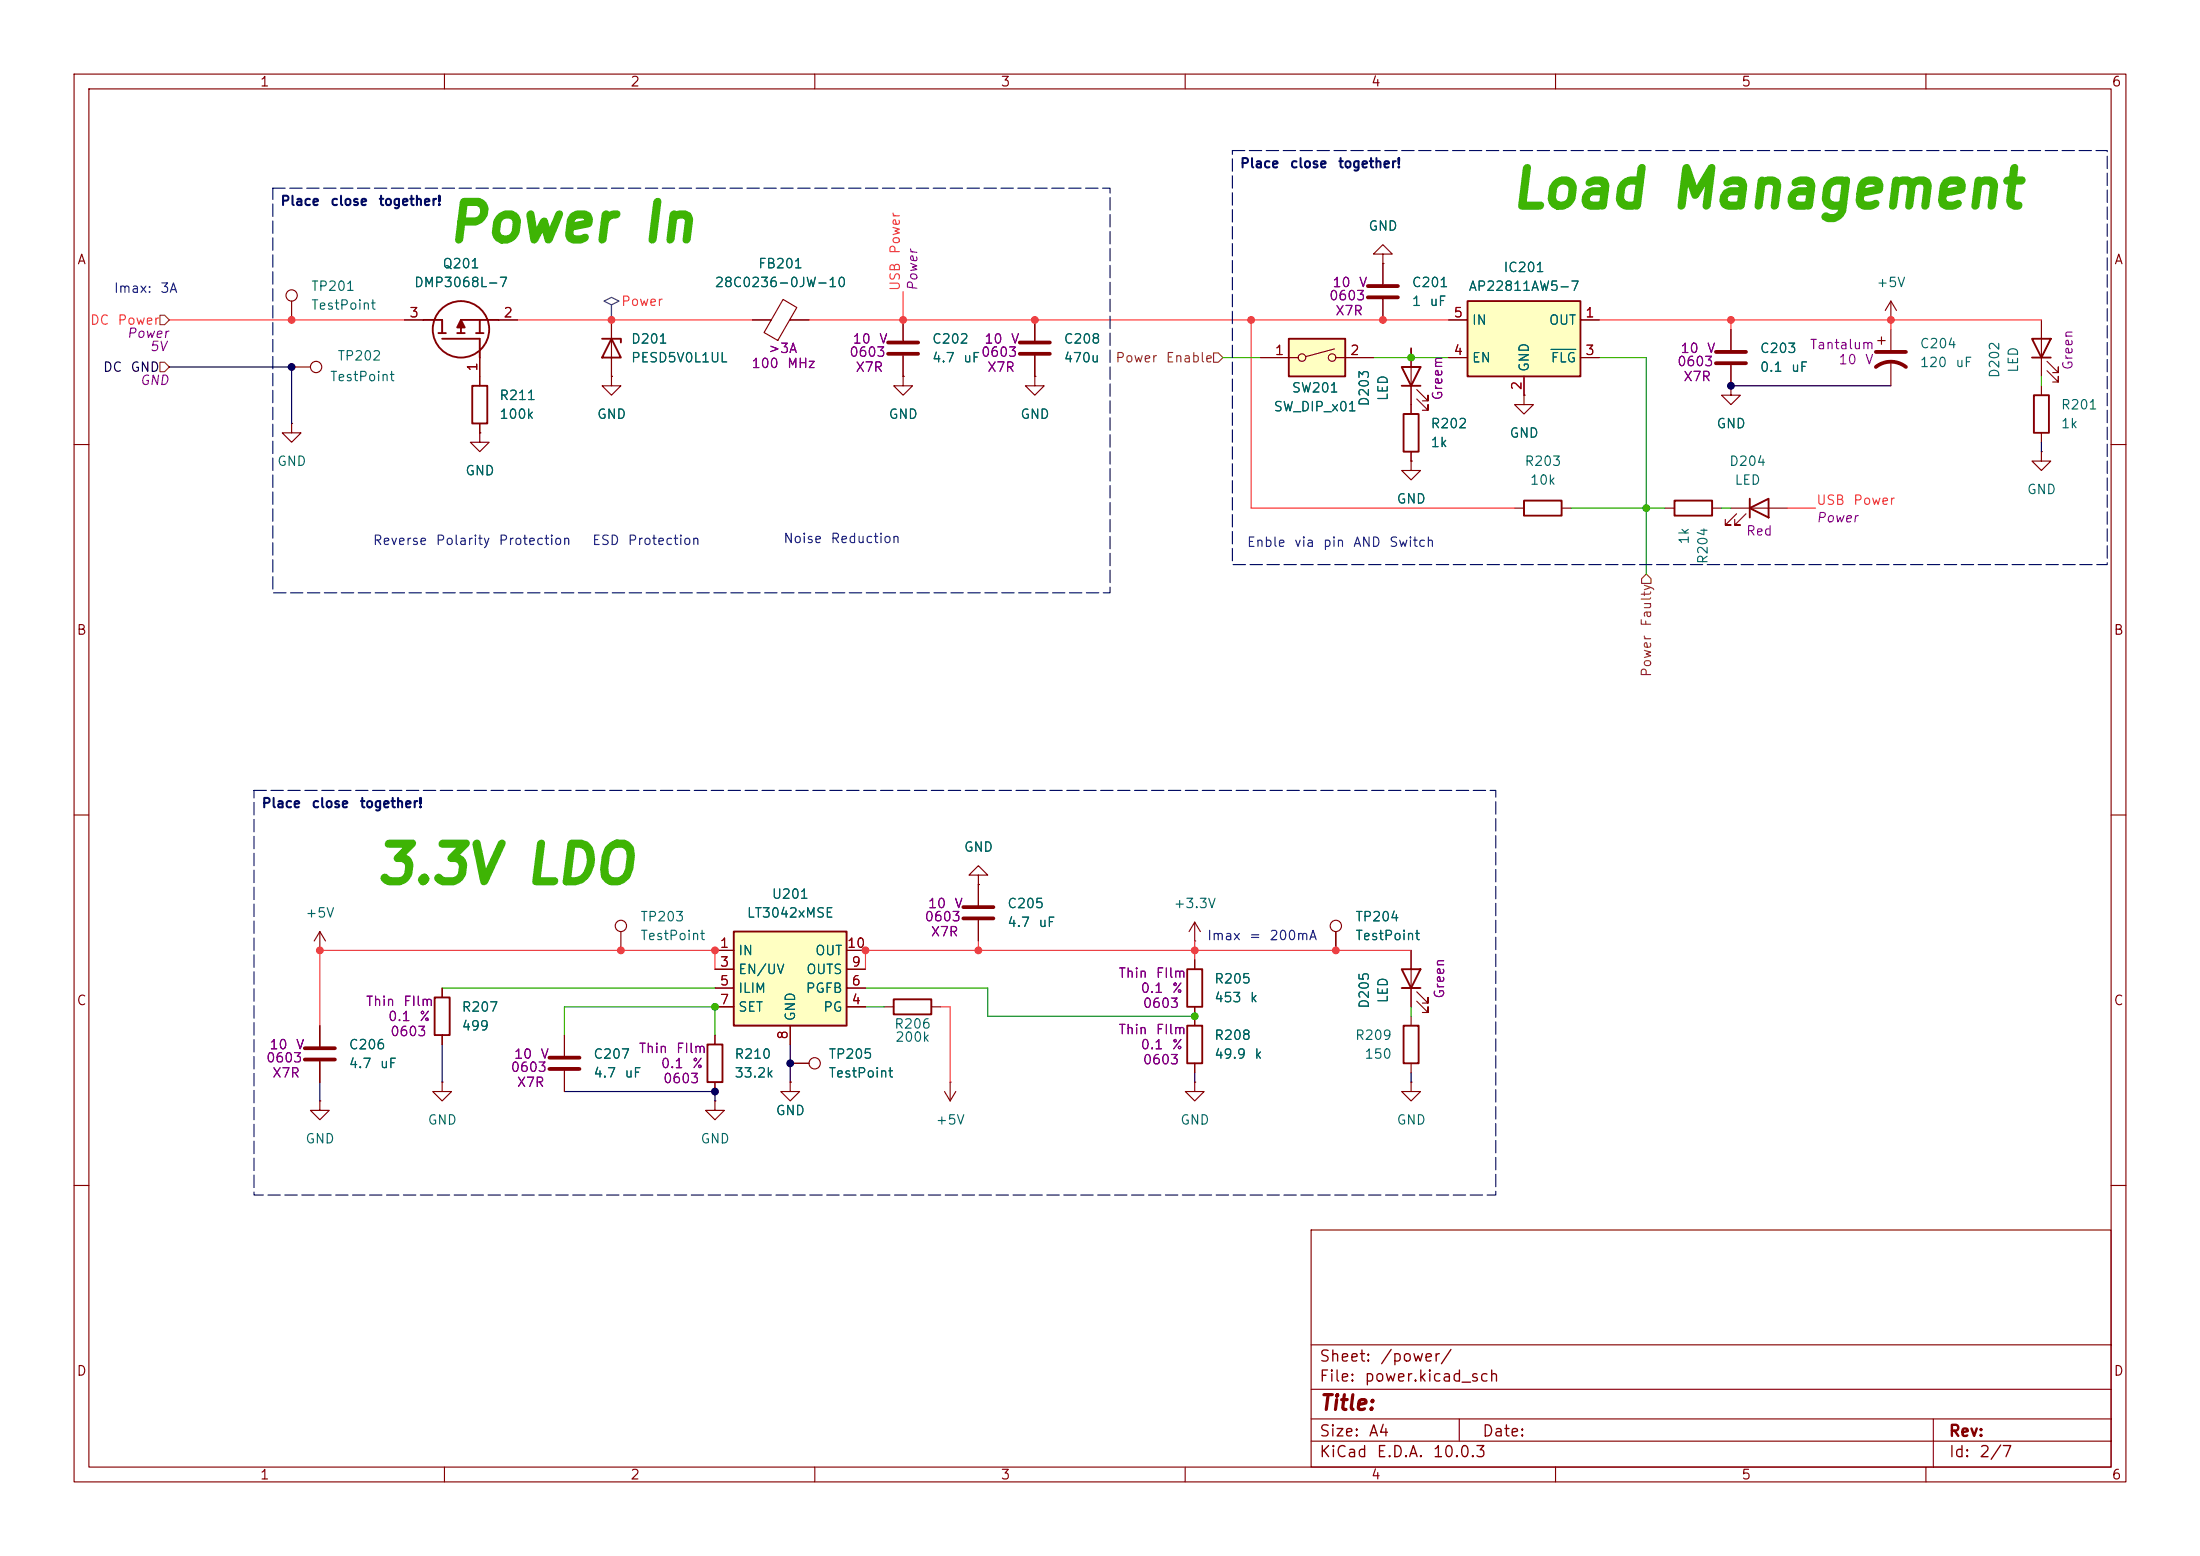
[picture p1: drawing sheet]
<svg xmlns="http://www.w3.org/2000/svg" width="297mm" height="210mm" viewBox="0 0 297 210" stroke-linecap="round" stroke-linejoin="round" font-family="sans-serif">
<g fill="none" stroke="#840000" stroke-width=".15">
<path d="M10 10h277v190h-277zM12 12h273v186h-273zM60 10v2M110 10v2M160 10v2M210 10v2M260 10v2M64.8 50.8v1.3M64.8 57.2v1.2M233.7 52.1v1.2h1.2l-1.2 1.3-1.3-1.3h1.3M233.7 52.1h.1M233.7 44.5v2.7"/>
<path d="M233.7 49.3v2.8M253.5 46h1M254 45.5v1M255.3 43.2h.1M255.3 40.6v2.6M255.3 44.5v2.7M255.3 48.8v3.3M255.3 40.6l-.8 1.3M255.3 40.6l.7 1.3M10 60h2M224.8 68.6h1.3M231.1 68.6h1.3"/>
<path d="M275.6 61v1.2h1.3l-1.3 1.3-1.3-1.3h1.3M275.6 61h.1M285 60h2M10 110h2M285 110h2M10 160h2M177 166h108v32h-108zM285 160h2M60 198v2M110 198v2M160 198v2M177 194.5h108"/>
<path d="M177 191.5h108M177 187.5h108M177 181.5h108M197 191.5v3M210 198v2M260 198v2M261 191.5v6.5"/>
</g>
<path d="M63.8 52.1h2v5.1h-2zM226.1 67.6h5v2h-5z" fill="none" stroke="#840000" stroke-width=".25"/>
<path d="M231.6 47.5h4.1M231.6 49h4.1M253.2 49.5a3.3 3.3 0 0 1 4.1 0M253.2 47.5h4.1" fill="none" stroke="#840000" stroke-width=".51"/>
<path d="M198.1 40.6h15.3v10.2h-15.3z" fill="#ffffc2"/>
<g fill="none" stroke="#840000" stroke-width=".25">
<path d="M57.1 43.2h2.6v1.8M59.2 45h1M59.7 45.7h5.1v2.6M61.7 45h1M64.3 45h1M64.8 43.2v1.8M67.3 43.2h-5.1v1.8M81.3 45.7h2.5v.5M82.5 45.7l1.3 2.6h-2.5zM198.1 40.6h15.3v10.2h-15.3zM274.3 45.7h2.6l-1.3 2.6zM274.3 48.3h2.6"/>
<path d="M205.7 67.6h5.1v2h-5.1zM236.2 68.6l2.6-1.3v2.6zM236.2 67.3v2.6M189.2 130.8h2.6l-1.3 2.6zM189.2 133.4h2.6M189.5 138.4h2v5.1h-2zM95.5 141h2v5.1h-2z"/>
<circle cx="62.2" cy="44.4" r="3.8"/>
</g>
<g fill="none" stroke="#840000" stroke-width=".15">
<path d="M186.7 34.3h1.3l-1.3-1.3-1.3 1.3h1.3v1.3M186.7 35.6h.1M186.7 35.6v2.8M39.4 57.2v1.2h1.2l-1.2 1.3-1.3-1.3h1.3M39.4 57.2h.1M39.4 49.5h2.5M39.4 40.6v2.6M54.6 43.2h2.5M64.8 58.4v1.3h1.2l-1.2 1.3-1.3-1.3h1.3M64.8 58.4h.1M64.8 48.3v2.5M67.3 43.2h2.5"/>
<path d="M82.5 50.8v1.3h1.3l-1.3 1.2-1.2-1.2h1.2M82.5 50.8h.1M82.5 43.2v7.6M101.6 43.2h2.5M105.7 40.4l1.9 1.1-2.6 4.4-1.9-1zM106.6 43.2h2.6M121.9 50.8v1.3h1.3l-1.3 1.2-1.3-1.2h1.3M121.9 50.8h.1M121.9 43.2v2.8M121.9 48v2.8M139.7 50.8v1.3h1.3l-1.3 1.2-1.3-1.2h1.3M139.7 50.8h.1"/>
<path d="M139.7 43.2v2.8M139.7 48v2.8M186.7 40.4v2.8M195.6 43.2h2.5M195.6 48.3h2.5M205.7 53.3v1.3h1.3l-1.3 1.3-1.2-1.3h1.2M205.7 53.3h.1M205.7 50.8v2.5M213.4 43.2h2.5M213.4 48.3h2.5M275.6 43.2v7.6M276.4 50l1.5 1.6v-.8v.8h-.8"/>
<path d="M276.4 48.8l1.5 1.5v-.8v.8h-.8M204.5 68.6h1.2M210.8 68.6h1.3M233.7 68.6h7.6M234.4 69.3l-1.5 1.6h.8h-.8v-.8M235.7 69.3l-1.5 1.6h.7h-.7v-.8M132.1 118.1h1.2l-1.2-1.3-1.3 1.3h1.3v1.3M132.1 119.4h.1M132.1 119.4v2.8M43.2 128.3h.1M43.2 125.7v2.6M43.2 138.4v2.8"/>
<path d="M43.2 125.7l-.8 1.3M43.2 125.7l.7 1.3M76.2 139.7v2.8M96.5 139.7v1.3M132.1 124.2v2.8M161.3 127h.1M161.3 124.5l-.8 1.2M161.3 124.5l.8 1.2M161.3 124.5v2.5M180.3 125.7v2.6M190.5 128.3v7.6M190.5 137.2v1.2"/>
<path d="M191.3 135.1l1.5 1.6v-.8v.8h-.8M191.3 133.9l1.5 1.5v-.8v.8h-.8M43.2 143.3v2.8M59.7 146.1v1.2h1.3l-1.3 1.3-1.3-1.3h1.3M59.7 146.1h.1M76.2 144.5v2.8M96.5 148.6v1.3h1.3l-1.3 1.2-1.3-1.2h1.3M96.5 148.6h.1M96.5 146.1v1.2M106.7 146.1v1.2h1.2l-1.2 1.3-1.3-1.3h1.3M106.7 146.1h.1M106.7 143.5h2.5"/>
<path d="M127.5 147.3l.8 1.3M128.3 146.1h.1M128.3 146.1v2.5M129 147.3l-.7 1.3M161.3 146.1v1.2h1.3l-1.3 1.3-1.3-1.3h1.3M161.3 146.1h.1M190.5 146.1v1.2h1.3l-1.3 1.3-1.3-1.3h1.3M190.5 146.1h.1M190.5 143.5v1.3"/>
<circle cx="39.4" cy="39.9" r=".76"/>
<circle cx="42.7" cy="49.5" r=".76"/>
<circle cx="180.3" cy="125" r=".76"/>
<circle cx="110" cy="143.5" r=".76"/>
</g>
<path d="M209.4 47.2h3.3" fill="none" stroke="#006464" stroke-width=".15"/>
<path d="M184.7 38.6h4M119.9 46.2h4.1M119.9 47.8h4.1M137.7 46.2h4M137.7 47.8h4M184.7 40.1h4M130 122.4h4.1M130 124h4.1M41.1 141.5h4.1M41.1 143h4.1M74.2 142.7h4M74.2 144.3h4" fill="none" stroke="#840000" stroke-width=".51"/>
<path d="M62.2 43.2l.5 1h-1z" fill="#840000" stroke="#840000" stroke-width=".25"/>
<path d="M99.1 125.7h15.2v12.7h-15.2z" fill="#ffffc2"/>
<path d="M189.2 49.5h2.6l-1.3 2.6zM189.2 52.1h2.6M99.1 125.7h15.2v12.7h-15.2zM120.6 134.9h5.1v2h-5.1z" fill="none" stroke="#840000" stroke-width=".25"/>
<g fill="none" stroke="#840000" stroke-width=".15">
<path d="M190.5 47v7.6M191.3 53.8l1.5 1.6v-.8v.8h-.8M191.3 52.6l1.5 1.5v-.8v.8h-.8M83.8 125.7v2.6M96.5 128.3h2.6M96.5 130.8h2.6M96.5 135.9h2.6M96.5 133.4h2.6M106.7 138.4v2.6M114.3 128.3h2.5M114.3 130.8h2.5M114.3 135.9h2.5"/>
<path d="M114.3 133.4h2.5M119.4 135.9h1.2M125.7 135.9h1.3"/>
<circle cx="83.8" cy="125" r=".76"/>
</g>
<path d="M174 45.7h7.6v5.1h-7.6z" fill="#ffffc2"/>
<g fill="none" stroke="#840000" stroke-width=".15">
<path d="M186.7 35.6h.1M186.7 35.6v2.8M54.6 43.2h2.5M64.8 58.4h.1M64.8 48.3v3.8M64.8 57.2v1.2M67.3 43.2h2.5M82.5 50.8h.1M82.5 43.2v2.5M82.5 48.3v2.5M101.6 43.2h2.5M106.7 43.2h2.5"/>
<path d="M121.9 50.8h.1M121.9 43.2v2.8M121.9 48v2.8M139.7 50.8h.1M139.7 43.2v2.8M139.7 48v2.8M170.2 48.3h5.1M180.2 47.1l-3.9 1M180.3 48.3h5.1M186.7 40.4v2.8M190.5 47v2.5M190.5 52.1v3.8"/>
<path d="M195.6 48.3h2.5M195.6 43.2h2.5M205.7 53.3h.1M205.7 50.8v2.5M213.4 48.3h2.5M213.4 43.2h2.5M233.7 52.1h.1M233.7 44.5v2.7M233.7 49.3v2.8M275.6 52.1v1.2M275.6 58.4v1.3M190.5 62.2v1.3h1.3l-1.3 1.3-1.3-1.3h1.3"/>
<path d="M190.5 62.2h.1M190.5 61v1.2M132.1 119.4h.1M132.1 119.4v2.8M43.2 138.4v2.8M59.7 133.4v1.2M59.7 139.7v1.3M76.2 139.7v2.8M96.5 139.7v1.3M96.5 128.3h2.6M96.5 130.8h2.6M96.5 135.9h2.6"/>
<path d="M96.5 133.4h2.6M106.7 138.4v2.6M114.3 128.3h2.5M114.3 130.8h2.5M114.3 135.9h2.5M114.3 133.4h2.5M132.1 124.2v2.8M161.3 129.5v1.3M161.3 135.9v2.5M180.3 125.7v2.6M190.5 128.3v2.5M190.5 133.4v2.5"/>
<path d="M43.2 148.6v1.3h1.2l-1.2 1.2-1.3-1.2h1.3M43.2 148.6h.1M43.2 143.3v2.8M76.2 144.5v2.8M96.5 146.1v1.2M106.7 146.1h.1M106.7 143.5h2.5M161.3 143.5v1.3"/>
<circle cx="175.8" cy="48.3" r=".51"/>
<circle cx="179.8" cy="48.3" r=".51"/>
</g>
<path d="M174 45.7h7.6v5.1h-7.6zM189.5 55.9h2v5.1h-2zM274.6 53.3h2v5.1h-2zM58.7 134.6h2v5.1h-2zM160.3 130.8h2v5.1h-2zM160.3 138.4h2v5.1h-2z" fill="none" stroke="#840000" stroke-width=".25"/>
<path d="M81.5 40.6l1-.5 1.1 .5-1.1 .5v2.1v-2.1z" fill="none" stroke="#484848" stroke-width=".15"/>
<path d="M21.6 42.5h.6l.7 .7-.7 .6h-.6zM21.6 48.9h.6l.7 .6-.7 .7h-.6zM163.8 47.6h.7l.6 .7-.6 .6h-.7zM222.2 77.5l.7 .6v.6h-1.3v-.6z" fill="none" stroke="#725600" stroke-width=".15"/>
<path d="M22.9 49.5h16.5v7.7M233.7 52.1h21.6M275.6 59.7v1.3M43.2 146.1v2.5M59.7 141v5.1M76.2 147.3h20.3v1.3M106.7 141v5.1M161.3 144.8v1.3M190.5 144.8v1.3" fill="none" stroke="#000" stroke-width=".15"/>
<path d="M165.1 48.3h5.1M185.4 48.3h10.2M190.5 47v1.3M215.9 48.3h6.3v29.2M275.6 50.8v1.3M212.1 68.6h12.7M232.4 68.6h1.3M59.7 133.4h36.8M76.2 139.7v-3.8h20.3v3.8M116.8 133.4h16.5v3.8h28M116.8 135.9h2.6M190.5 135.9v1.3" fill="none" stroke="#009600" stroke-width=".15"/>
<g fill="none" stroke="#ff302e" stroke-width=".15">
<path d="M121.9 39.4v3.8M22.9 43.2h31.7M69.8 43.2h31.8M109.2 43.2h86.4M168.9 43.2v25.4h35.6M215.9 43.2h59.7M233.7 43.2v1.3M255.3 43.2v1.3M241.3 68.6h3.8M96.5 130.8v-2.5h-53.3v10.1M127 135.9h1.3v10.2M132.1 127v1.3"/>
<path d="M161.3 127v2.5M190.5 128.3h-73.7v2.5"/>
</g>
<path d="M36.8 25.4h113.1v54.6h-113.1zM166.4 20.3h118.1v55.9h-118.1zM34.3 106.7h167.6v54.6h-167.6z" fill="none" stroke="#000a63" stroke-width=".15" stroke-dasharray="1.7 .6"/>
<path d="M209.4 47.2h3.3" fill="none" stroke="#006464" stroke-width=".15"/>
<g fill="#ff302e" stroke="#ff302e" stroke-width=".14">
<circle cx="82.5" cy="43.2" r=".46"/>
<circle cx="121.9" cy="43.2" r=".46"/>
<circle cx="39.4" cy="43.2" r=".46"/>
<circle cx="186.7" cy="43.2" r=".46"/>
<circle cx="139.7" cy="43.2" r=".46"/>
<circle cx="168.9" cy="43.2" r=".46"/>
<circle cx="233.7" cy="43.2" r=".46"/>
<circle cx="255.3" cy="43.2" r=".46"/>
<circle cx="96.5" cy="128.3" r=".46"/>
<circle cx="83.8" cy="128.3" r=".46"/>
<circle cx="180.3" cy="128.3" r=".46"/>
<circle cx="161.3" cy="128.3" r=".46"/>
<circle cx="132.1" cy="128.3" r=".46"/>
<circle cx="116.8" cy="128.3" r=".46"/>
<circle cx="43.2" cy="128.3" r=".46"/>
</g>
<g fill="#000" stroke="#000" stroke-width=".14">
<circle cx="39.4" cy="49.5" r=".46"/>
<circle cx="233.7" cy="52.1" r=".46"/>
<circle cx="96.5" cy="147.3" r=".46"/>
<circle cx="106.7" cy="143.5" r=".46"/>
</g>
<g fill="#009600" stroke="#009600" stroke-width=".14">
<circle cx="222.2" cy="68.6" r=".46"/>
<circle cx="190.5" cy="48.3" r=".46"/>
<circle cx="96.5" cy="135.9" r=".46"/>
<circle cx="161.3" cy="137.2" r=".46"/>
</g>
<g font-size="5.1" fill="#3eb404">
<text x="203.6" y="29.3">Load Management</text>
<text x="60.1" y="33.9">Power In</text>
<text x="50.4" y="120.5">3.3V LDO</text>
</g>
<text font-size="2" fill="#840000" x="178" y="190.8">Title:</text>
<g font-size="1.5" fill="#840000">
<text x="178" y="184.2">Sheet:</text>
<text x="186.2" y="184.2">/power/</text>
<text x="178" y="186.9">File:</text>
<text x="184.1" y="186.9">power.kicad_sch</text>
<text x="178" y="197.1">KiCad</text>
<text x="178" y="194.3">Size:</text>
<text x="184.7" y="194.3">A4</text>
<text x="185.7" y="197.1">E.D.A.</text>
<text x="193.3" y="197.1">10.0.3</text>
<text x="200" y="194.3">Date:</text>
<text x="263" y="194.3">Rev:</text>
<text x="263" y="197.1">Id:</text>
<text x="267.1" y="197.1">2/7</text>
</g>
<g font-size="1.3" fill="#840000">
<text x="35" y="12">1</text>
<text x="85" y="12">2</text>
<text x="135" y="12">3</text>
<text x="185" y="12">4</text>
<text x="235" y="12">5</text>
<text x="285" y="12">6</text>
<text x="10.3" y="36">A</text>
<text x="285.3" y="36">A</text>
<text x="10.3" y="86">B</text>
<text x="285.3" y="86">B</text>
<text x="10.3" y="136">C</text>
<text x="285.3" y="136">C</text>
<text x="10.3" y="186">D</text>
<text x="285.3" y="186">D</text>
<text x="35" y="200">1</text>
<text x="85" y="200">2</text>
<text x="135" y="200">3</text>
<text x="185" y="200">4</text>
<text x="235" y="200">5</text>
<text x="285" y="200">6</text>
</g>
<g font-size="1.3" fill="#000a63">
<text x="167.3" y="23">Place</text>
<text x="174.1" y="23">close</text>
<text x="180.6" y="23">together!</text>
<text x="37.8" y="28.1">Place</text>
<text x="44.5" y="28.1">close</text>
<text x="51" y="28.1">together!</text>
<text x="35.2" y="109.3">Place</text>
<text x="42" y="109.3">close</text>
<text x="48.5" y="109.3">together!</text>
</g>
<g font-size="1.3" fill="#ff302e">
<text x="121.8" y="34.4" transform="rotate(-90 121.8 34.4)">Power</text>
<text x="83.8" y="41.6">Power</text>
<text x="121.8" y="39.4" transform="rotate(-90 121.8 39.4)">USB</text>
<text x="12.1" y="44.2">DC</text>
<text x="15.8" y="44.2">Power</text>
<text x="245.1" y="68.5">USB</text>
<text x="250.1" y="68.5">Power</text>
</g>
<g font-size="1.3" fill="#006464">
<text x="184.7" y="31.5">GND</text>
<text x="41.9" y="39.6">TP201</text>
<text x="55.8" y="39.1">DMP3068L-7</text>
<text x="59.6" y="36.5">Q201</text>
<text x="96.4" y="39.1">28C0236-0JW-10</text>
<text x="102.3" y="36.5">FB201</text>
<text x="190.5" y="39.1">C201</text>
<text x="190.5" y="41.6">1</text>
<text x="192.9" y="41.6">uF</text>
<text x="198.2" y="39.6">AP22811AW5-7</text>
<text x="202.9" y="37">IC201</text>
<text x="253.2" y="39.1">+5V</text>
<text x="41.9" y="42.1">TestPoint</text>
<text x="85.1" y="46.7">D201</text>
<text x="125.7" y="46.7">C202</text>
<text x="143.5" y="46.7">C208</text>
<text x="198.6" y="44.2">IN</text>
<text x="209" y="44.2">OUT</text>
<text x="237.5" y="48">C203</text>
<text x="259.1" y="47.3">C204</text>
<text x="44.5" y="51.8">TestPoint</text>
<text x="45.5" y="49">TP202</text>
<text x="85.1" y="49.2">PESD5V0L1UL</text>
<text x="125.7" y="49.2">4.7</text>
<text x="129.9" y="49.2">uF</text>
<text x="143.5" y="49.2">470u</text>
<text x="174.3" y="53.3">SW201</text>
<text x="198.6" y="49.2">EN</text>
<text x="206.7" y="50.3" transform="rotate(-90 206.7 50.3)">GND</text>
<text x="209.3" y="49.2">FLG</text>
<text x="237.5" y="50.5">0.1</text>
<text x="241.7" y="50.5">uF</text>
<text x="259.1" y="49.9">120</text>
<text x="263.9" y="49.9">uF</text>
<text x="270.2" y="51.1" transform="rotate(-90 270.2 51.1)">D202</text>
<text x="272.8" y="50.4" transform="rotate(-90 272.8 50.4)">LED</text>
<text x="67.3" y="54.3">R211</text>
<text x="67.3" y="56.9">100k</text>
<text x="80.5" y="56.9">GND</text>
<text x="119.9" y="56.9">GND</text>
<text x="137.7" y="56.9">GND</text>
<text x="171.9" y="55.8">SW_DIP_x01</text>
<text x="185.1" y="54.9" transform="rotate(-90 185.1 54.9)">D203</text>
<text x="187.7" y="54.2" transform="rotate(-90 187.7 54.2)">LED</text>
<text x="193" y="58.1">R202</text>
<text x="203.7" y="59.4">GND</text>
<text x="231.6" y="58.1">GND</text>
<text x="278.1" y="55.6">R201</text>
<text x="278.1" y="58.1">1k</text>
<text x="37.3" y="63.2">GND</text>
<text x="62.7" y="64.5">GND</text>
<text x="193" y="60.7">1k</text>
<text x="205.7" y="63.2">R203</text>
<text x="206.5" y="65.7">10k</text>
<text x="233.4" y="63.2">D204</text>
<text x="234.1" y="65.7">LED</text>
<text x="188.5" y="68.3">GND</text>
<text x="273.6" y="67">GND</text>
<text x="228.3" y="73.6" transform="rotate(-90 228.3 73.6)">1k</text>
<text x="230.8" y="76.2" transform="rotate(-90 230.8 76.2)">R204</text>
<text x="130" y="115.3">GND</text>
<text x="41.1" y="124.2">+5V</text>
<text x="86.4" y="124.7">TP203</text>
<text x="100.7" y="124.2">LT3042xMSE</text>
<text x="104.1" y="121.6">U201</text>
<text x="135.9" y="122.9">C205</text>
<text x="135.9" y="125.4">4.7</text>
<text x="140.1" y="125.4">uF</text>
<text x="158.3" y="122.9">+3.3V</text>
<text x="182.9" y="124.7">TP204</text>
<text x="86.4" y="127.2">TestPoint</text>
<text x="99.6" y="129.2">IN</text>
<text x="99.6" y="131.8">EN/UV</text>
<text x="108.8" y="131.8">OUTS</text>
<text x="110" y="129.2">OUT</text>
<text x="182.9" y="127.2">TestPoint</text>
<text x="62.2" y="136.9">R207</text>
<text x="99.6" y="134.3">ILIM</text>
<text x="99.6" y="136.9">SET</text>
<text x="107.7" y="137.9" transform="rotate(-90 107.7 137.9)">GND</text>
<text x="108.7" y="134.3">PGFB</text>
<text x="111" y="136.9">PG</text>
<text x="163.8" y="133.1">R205</text>
<text x="163.8" y="135.6">453</text>
<text x="168.6" y="135.6">k</text>
<text x="185.1" y="136.2" transform="rotate(-90 185.1 136.2)">D205</text>
<text x="187.7" y="135.5" transform="rotate(-90 187.7 135.5)">LED</text>
<text x="47" y="141.9">C206</text>
<text x="62.2" y="139.4">499</text>
<text x="80" y="143.2">C207</text>
<text x="99.1" y="143.2">R210</text>
<text x="111.8" y="143.2">TP205</text>
<text x="120.6" y="139.1">R206</text>
<text x="120.8" y="140.9">200k</text>
<text x="163.8" y="140.7">R208</text>
<text x="163.8" y="143.2">49.9</text>
<text x="169.2" y="143.2">k</text>
<text x="182.8" y="140.7">R209</text>
<text x="184.1" y="143.2">150</text>
<text x="47" y="144.5">4.7</text>
<text x="51.2" y="144.5">uF</text>
<text x="80" y="145.8">4.7</text>
<text x="84.2" y="145.8">uF</text>
<text x="99.1" y="145.8">33.2k</text>
<text x="111.8" y="145.8">TestPoint</text>
<text x="41.1" y="154.6">GND</text>
<text x="57.7" y="152.1">GND</text>
<text x="94.5" y="154.6">GND</text>
<text x="104.6" y="150.8">GND</text>
<text x="126.2" y="152.1">+5V</text>
<text x="159.3" y="152.1">GND</text>
<text x="188.5" y="152.1">GND</text>
</g>
<g font-size="1.3" fill="#0000c2">
<text x="15.3" y="39.8">Imax:</text>
<text x="21.5" y="39.8">3A</text>
<text x="50.2" y="73.9">Reverse</text>
<text x="58.7" y="73.9">Polarity</text>
<text x="67.2" y="73.9">Protection</text>
<text x="79.9" y="73.9">ESD</text>
<text x="84.7" y="73.9">Protection</text>
<text x="105.7" y="73.6">Noise</text>
<text x="112" y="73.6">Reduction</text>
<text x="168.2" y="74.1">Enble</text>
<text x="174.6" y="74.1">via</text>
<text x="178.5" y="74.1">pin</text>
<text x="182.6" y="74.1">AND</text>
<text x="187.4" y="74.1">Switch</text>
<text x="162.9" y="127.2">Imax</text>
<text x="168.5" y="127.2">=</text>
<text x="171.3" y="127.2">200mA</text>
</g>
<g font-size="1.3" fill="#840084">
<text x="124.2" y="39.4" transform="rotate(-90 124.2 39.4)">Power</text>
<text x="179.3" y="40.8">0603</text>
<text x="179.8" y="39.1">10</text>
<text x="183.4" y="39.1">V</text>
<text x="17" y="45.9">Power</text>
<text x="20.1" y="47.7">5V</text>
<text x="103.6" y="48">&gt;3A</text>
<text x="115" y="46.7">10</text>
<text x="118.6" y="46.7">V</text>
<text x="132.8" y="46.7">10</text>
<text x="136.4" y="46.7">V</text>
<text x="180.2" y="42.9">X7R</text>
<text x="226.8" y="48">10</text>
<text x="230.4" y="48">V</text>
<text x="244.2" y="47.5">Tantalum</text>
<text x="18.8" y="52.3">GND</text>
<text x="101.4" y="50">100</text>
<text x="106.2" y="50">MHz</text>
<text x="114.6" y="48.5">0603</text>
<text x="115.4" y="50.5">X7R</text>
<text x="132.4" y="48.5">0603</text>
<text x="133.2" y="50.5">X7R</text>
<text x="226.3" y="49.7">0603</text>
<text x="227.2" y="51.8">X7R</text>
<text x="248.1" y="49.5">10</text>
<text x="251.7" y="49.5">V</text>
<text x="280.1" y="50" transform="rotate(-90 280.1 50)">Green</text>
<text x="195" y="54.1" transform="rotate(-90 195 54.1)">Greem</text>
<text x="245.1" y="70.8">Power</text>
<text x="235.6" y="72.6">Red</text>
<text x="124.7" y="124.7">0603</text>
<text x="125.2" y="122.9">10</text>
<text x="128.8" y="122.9">V</text>
<text x="125.6" y="126.7">X7R</text>
<text x="49.3" y="136.1">Thin</text>
<text x="54.3" y="136.1">FIlm</text>
<text x="150.9" y="132.3">Thin</text>
<text x="153.9" y="134.3">0.1</text>
<text x="154.2" y="136.4">0603</text>
<text x="155.9" y="132.3">FIlm</text>
<text x="158.1" y="134.3">%</text>
<text x="195.3" y="134.9" transform="rotate(-90 195.3 134.9)">Green</text>
<text x="35.8" y="143.7">0603</text>
<text x="36.3" y="141.9">10</text>
<text x="39.9" y="141.9">V</text>
<text x="52.3" y="138.1">0.1</text>
<text x="52.6" y="140.2">0603</text>
<text x="56.5" y="138.1">%</text>
<text x="69.3" y="143.2">10</text>
<text x="72.9" y="143.2">V</text>
<text x="86.1" y="142.4">Thin</text>
<text x="91.2" y="142.4">FIlm</text>
<text x="150.9" y="139.9">Thin</text>
<text x="153.9" y="141.9">0.1</text>
<text x="154.2" y="144">0603</text>
<text x="155.9" y="139.9">FIlm</text>
<text x="158.1" y="141.9">%</text>
<text x="36.7" y="145.8">X7R</text>
<text x="68.9" y="145">0603</text>
<text x="69.7" y="147">X7R</text>
<text x="89.1" y="144.5">0.1</text>
<text x="89.4" y="146.5">0603</text>
<text x="93.3" y="144.5">%</text>
</g>
<g font-size="1.3" fill="#a90000">
<text x="55.2" y="43.2">3</text>
<text x="67.9" y="43.2">2</text>
<text x="196.1" y="43.2">5</text>
<text x="213.9" y="43.2">1</text>
<text x="64.7" y="50.2" transform="rotate(-90 64.7 50.2)">1</text>
<text x="172" y="48.2">1</text>
<text x="182.2" y="48.2">2</text>
<text x="196.1" y="48.2">4</text>
<text x="205.7" y="52.8" transform="rotate(-90 205.7 52.8)">2</text>
<text x="213.9" y="48.2">3</text>
<text x="97.1" y="128.2">1</text>
<text x="97.1" y="130.8">3</text>
<text x="114.3" y="128.2">10</text>
<text x="114.9" y="130.8">9</text>
<text x="97.1" y="133.3">5</text>
<text x="97.1" y="135.9">7</text>
<text x="114.9" y="135.9">4</text>
<text x="114.9" y="133.3">6</text>
<text x="106.7" y="140.4" transform="rotate(-90 106.7 140.4)">8</text>
</g>
<g font-size="1.3">
<text x="13.8" y="50.5">DC</text>
<text x="17.5" y="50.5">GND</text>
</g>
<g font-size="1.3" fill="#725600">
<text x="150.5" y="49.2">Power</text>
<text x="157.3" y="49.2">Enable</text>
<text x="223.2" y="84.7" transform="rotate(-90 223.2 84.7)">Faulty</text>
<text x="223.2" y="91.5" transform="rotate(-90 223.2 91.5)">Power</text>
</g>
</svg>
